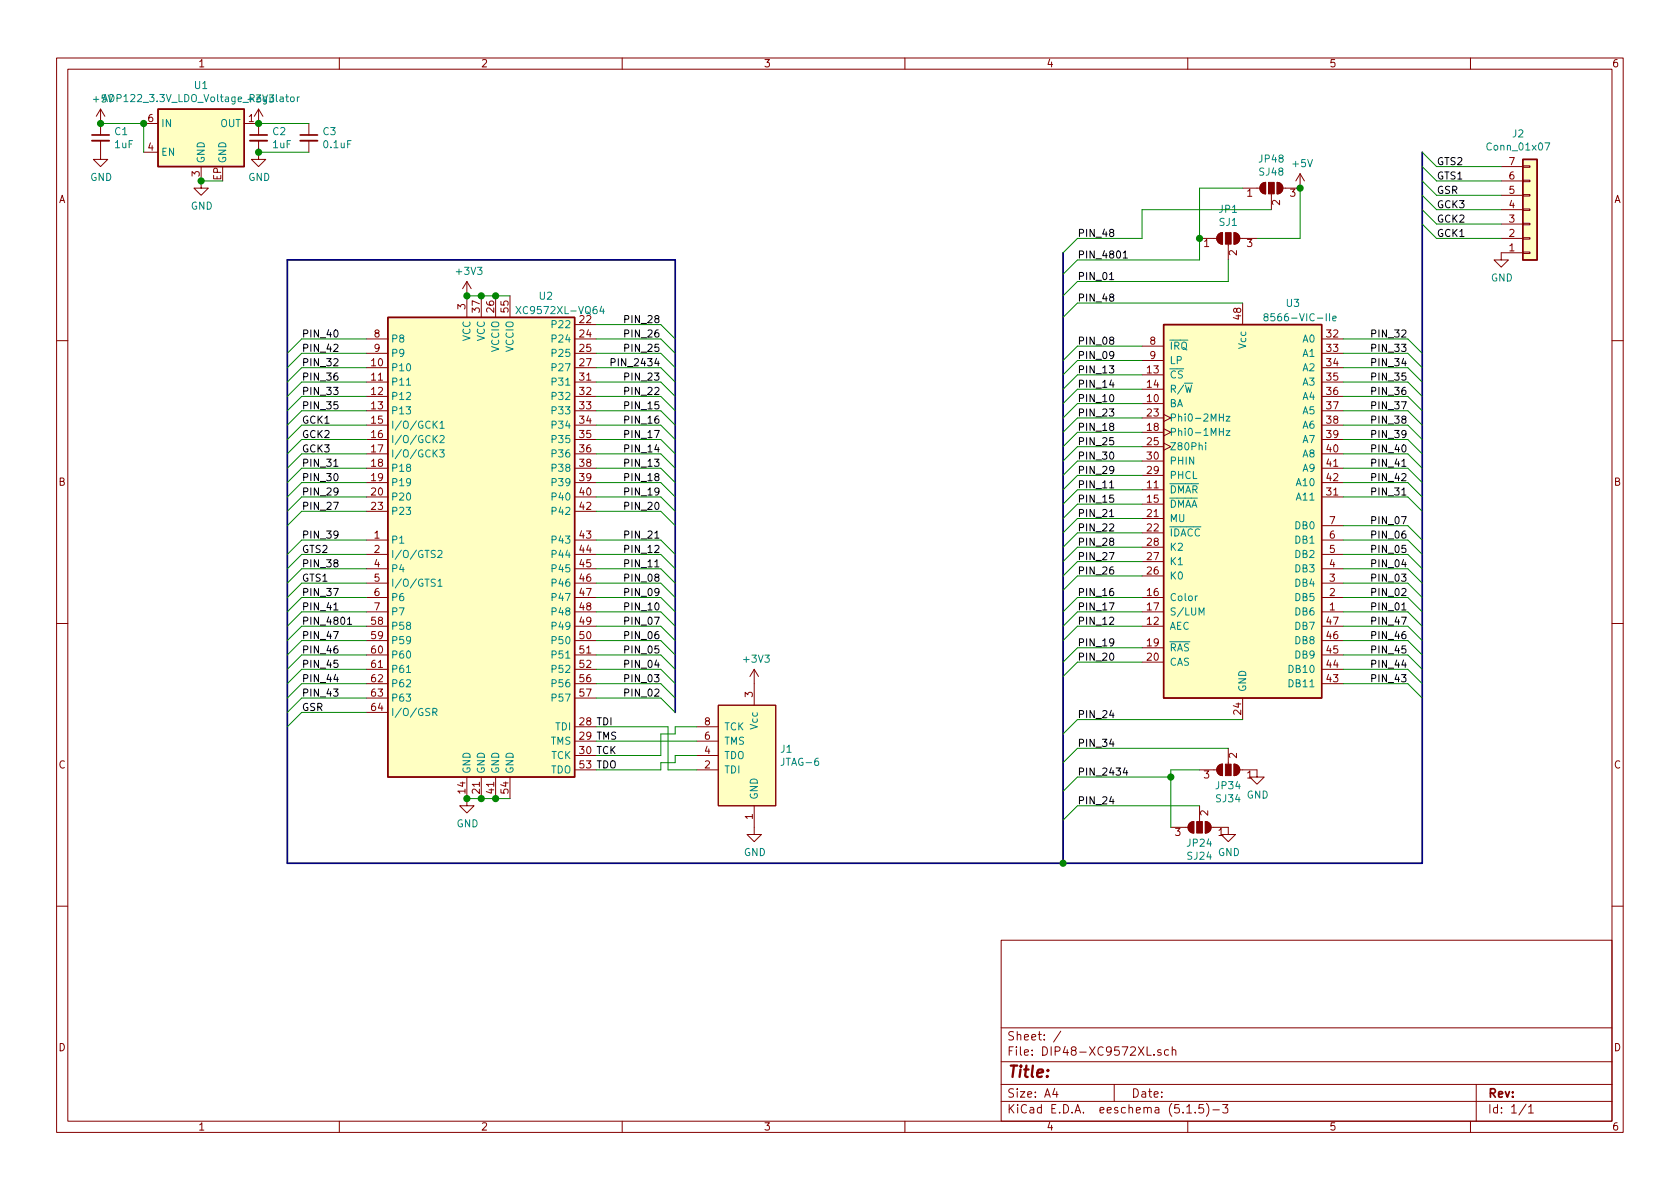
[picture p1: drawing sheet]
<svg xmlns="http://www.w3.org/2000/svg" width="297mm" height="210mm" viewBox="0 0 297 210" stroke-linecap="round" stroke-linejoin="round" font-family="sans-serif">
<g fill="none" stroke="#840000" stroke-width=".18">
<path d="M10 10.3h277v189.9h-277zM12 12.2h273v186.1h-273zM17.8 19.3v4.6M17.8 19.3l-.8 1.3M17.8 19.3l.7 1.3M45.7 19.3v4.6M45.7 19.3l-.7 1.3M45.7 19.3l.8 1.3M60 10.3v1.9M110 10.3v1.9M160 10.3v1.9M210 10.3v1.9"/>
<path d="M260 10.3v1.9M17.8 24.9v3.3h1.2l-1.2 1.3-1.3-1.3h1.3M25.4 21.8h2.5M25.4 26.9h2.5M35.6 29.5v3.8h1.2l-1.2 1.2-1.3-1.2h1.3M43.2 21.8h2.5M45.7 24.9v3.3h1.3l-1.3 1.3-1.3-1.3h1.3M54.6 21.8v2.1M54.6 24.9v2M219.7 33.3h3.1M223 32.6l.4-.3h.4v2a1.03 1.03 0 0 1-.9-.6 1.03 1.03 0 0 1 .1-1.1zM224.8 34.3v2.8"/>
<path d="M225.8 32.3a1.02 1.02 0 0 1 1 1 1.02 1.02 0 0 1-1 1zM229.9 30.7l-.8 1.3M229.9 30.7v2.6h-3.1M229.9 30.7l.7 1.3M265.4 39.6h3.8M265.4 37.1h3.8M265.4 34.5h3.8M265.4 32h3.8M265.4 29.5h3.8M269.2 31.9h1.3v.2h-1.3zM269.2 29.3h1.3v.3h-1.3zM269.2 34.4h1.3v.3h-1.3z"/>
<path d="M269.2 39.5h1.3v.2h-1.3zM269.2 37h1.3v.2h-1.3zM64.8 59.9h3.8M82.5 49.8l-.7 1.2M82.5 49.8v6.3M82.5 49.8l.8 1.2M85.1 52.3v3.8M87.6 52.3v3.8M90.2 52.3v3.8M101.6 59.9h3.8M101.6 57.4h3.8M212.1 42.2h3"/>
<path d="M215.4 41.5l.4-.3 .4-.1v2.1a1.03 1.03 0 0 1-1-.6 1.03 1.03 0 0 1 .2-1.1zM217.2 43.2v2.8M218.2 41.1a1.02 1.02 0 0 1 1 1.1 1.02 1.02 0 0 1-1 1zM219.2 42.2h3M219.7 53.6v3.8M233.7 59.9h3.8M265.4 42.2h3.8M269.2 42h1.3v.3h-1.3zM269.2 44.6h1.3v.2h-1.3zM269.2 44.7h-3.8v1.3h1.3l-1.3 1.2-1.2-1.2h1.2M10 60.2h2M64.8 62.5h3.8"/>
<path d="M64.8 65h3.8M64.8 67.6h3.8M64.8 70.1h3.8M64.8 72.6h3.8M64.8 75.2h3.8M64.8 77.7h3.8M101.6 62.5h3.8M101.6 65h3.8M101.6 67.6h3.8M101.6 70.1h3.8M101.6 72.6h3.8M101.6 75.2h3.8"/>
<path d="M101.6 77.7h3.8M201.9 71.4h3.8M201.9 66.3h3.8M201.9 68.8h3.8M201.9 76.4h3.8M201.9 73.9h3.8M201.9 79h3.8M201.9 61.2h3.8M201.9 63.7h3.8M205.7 75.8l1.3 .6-1.3 .7M205.7 73.3l1.3 .6-1.3 .6M205.7 78.4l1.3 .6-1.3 .6"/>
<path d="M233.7 62.5h3.8M233.7 65h3.8M233.7 67.6h3.8M233.7 70.1h3.8M233.7 72.6h3.8M233.7 75.2h3.8M233.7 77.7h3.8M285 60.2h2M64.8 87.9h3.8M64.8 80.3h3.8M64.8 82.8h3.8M64.8 85.3h3.8"/>
<path d="M64.8 98h3.8M64.8 95.5h3.8M64.8 90.4h3.8M101.6 87.9h3.8M101.6 80.3h3.8M101.6 82.8h3.8M101.6 85.3h3.8M101.6 98h3.8M101.6 95.5h3.8M101.6 90.4h3.8M201.9 86.6h3.8M201.9 89.1h3.8"/>
<path d="M201.9 91.7h3.8M201.9 94.2h3.8M201.9 99.3h3.8M201.9 96.8h3.8M201.9 84.1h3.8M201.9 81.5h3.8M233.7 87.9h3.8M233.7 80.3h3.8M233.7 82.8h3.8M233.7 85.3h3.8M233.7 98h3.8M233.7 95.5h3.8"/>
<path d="M233.7 93h3.8M10 110.3h2M64.8 108.2h3.8M64.8 110.7h3.8M64.8 105.7h3.8M64.8 103.1h3.8M64.8 100.6h3.8M64.8 118.4h3.8M64.8 115.8h3.8M64.8 113.3h3.8M101.6 108.2h3.8M101.6 110.7h3.8"/>
<path d="M101.6 105.7h3.8M101.6 103.1h3.8M101.6 100.6h3.8M101.6 118.4h3.8M101.6 115.8h3.8M101.6 113.3h3.8M133.3 118.4v6.3M133.3 118.4l-.7 1.2M133.3 118.4l.8 1.2M201.9 108.2h3.8M201.9 110.7h3.8M201.9 105.7h3.8"/>
<path d="M201.9 114.5h3.8M201.9 117.1h3.8M201.9 101.8h3.8M233.7 108.2h3.8M233.7 110.7h3.8M233.7 105.7h3.8M233.7 103.1h3.8M233.7 100.6h3.8M233.7 118.4h3.8M233.7 115.8h3.8M233.7 113.3h3.8M285 110.3h2"/>
<path d="M64.8 120.9h3.8M64.8 123.4h3.8M64.8 126h3.8M82.5 137.4v5.1h1.3l-1.3 1.3-1.2-1.3h1.2M85.1 137.4v3.8M87.6 137.4v3.8M90.2 137.4v3.8M101.6 136.1h3.8M101.6 133.6h3.8M101.6 131.1h3.8M101.6 128.5h3.8M101.6 120.9h3.8"/>
<path d="M101.6 123.4h3.8M123.2 136.1h3.8M123.2 133.6h3.8M123.2 131.1h3.8M123.2 128.5h3.8M127 124.7h10.2v17.8h-10.2zM212.1 136.1h3M215.5 135.4l.7-.3v2.1a1.02 1.02 0 0 1-1-.7 1.02 1.02 0 0 1 .3-1.1zM217.2 132.3v2.8M218.2 135.1a1.02 1.02 0 0 1 1 1 1.02 1.02 0 0 1-1 1.1zM219.2 136.1h3v1.3h1.3l-1.3 1.3-1.2-1.3h1.2M219.7 123.4v3.8"/>
<path d="M233.7 120.9h3.8M133.3 142.5v5.1h1.3l-1.3 1.2-1.2-1.2h1.2M207 146.3h3.1M210.3 145.6l.4-.3h.4v2a1.03 1.03 0 0 1-.9-.6 1.03 1.03 0 0 1 .1-1.1zM212.1 142.5v2.8M213.1 145.3a1.02 1.02 0 0 1 1 1 1.02 1.02 0 0 1-1 1zM214.1 146.3h3.1v1.3h1.2l-1.2 1.2-1.3-1.2h1.3M10 160.2h2M177 166.3h108v32h-108zM285 160.2h2M60 198.3v1.9M110 198.3v1.9"/>
<path d="M160 198.3v1.9M177 194.8h108M177 191.8h108M177 187.8h108M177 181.8h108M186.5 192.5l-.4 1h1M186.8 193v1M187.6 182.3l-1.3 2M197 191.8v3M202.8 185.1v1.5h.8M204 186.5v.1M205.3 185.7a.37 .37 0 0 0-.6 .1v.2l.6 .2v.1l-.2 .3-.4-.1"/>
<path d="M206.6 185.7l-.4-.1-.3 .3 .1 .6 .2 .1 .4-.1M207.3 185.7a.37 .37 0 0 1 .6 .1v.8M207.3 185.1v1.5M209.8 195.8l.5-.5v1.5M209.8 196.8h.9M210 198.3v1.9M211.3 196.7v.1M212.8 195.3h-.8v.7l.2-.1 .5 .1 .1 .2v.5l-.3 .1-.5-.1M213.3 195.1a1.71 1.71 0 0 1 0 2.3M214.5 196.3h1.1M216.2 195.3h.9l-.5 .6 .4 .1v.7l-.2 .1-.6-.1M260 198.3v1.9"/>
<path d="M261 191.8v6.5M269.8 195.2l-1.2 2M270.3 195.8l.4-.5v1.5M270.3 196.8h.8"/>
</g>
<g fill="#840000" stroke="#840000" stroke-width=".18">
<path d="M218.2 135.1a1.02 1.02 0 0 1 1 1 1.02 1.02 0 0 1-1 1.1z"/>
<path d="M215.5 135.4l.7-.3v2.1a1.02 1.02 0 0 1-1-.7 1.02 1.02 0 0 1 .3-1.1z"/>
<path d="M216.7 135.1h1v2.1h-1z"/>
<path d="M213.1 145.3a1.02 1.02 0 0 1 1 1 1.02 1.02 0 0 1-1 1z"/>
<path d="M210.3 145.6l.4-.3h.4v2a1.03 1.03 0 0 1-.9-.6 1.03 1.03 0 0 1 .1-1.1z"/>
<path d="M211.6 145.3h1v2h-1z"/>
<path d="M223 32.6l.4-.3h.4v2a1.03 1.03 0 0 1-.9-.6 1.03 1.03 0 0 1 .1-1.1z"/>
<path d="M225.8 32.3a1.02 1.02 0 0 1 1 1 1.02 1.02 0 0 1-1 1z"/>
<path d="M224.3 32.3h1v2h-1z"/>
<path d="M215.4 41.5l.4-.3 .4-.1v2.1a1.03 1.03 0 0 1-1-.6 1.03 1.03 0 0 1 .2-1.1z"/>
<path d="M218.2 41.1a1.02 1.02 0 0 1 1 1.1 1.02 1.02 0 0 1-1 1z"/>
<path d="M216.7 41.1h1v2.1h-1z"/>
</g>
<g fill="#ffffc2" stroke="#ffffc2" stroke-width=".18">
<path d="M27.9 19.3h15.3v10.2h-15.3z"/>
<path d="M127 124.7h10.2v17.8h-10.2z"/>
<path d="M205.7 57.4h28v66h-28z"/>
<path d="M269.2 28.2h2.6v17.8h-2.6z"/>
<path d="M68.6 56.1h33v81.3h-33z"/>
</g>
<path d="M27.9 19.3h15.3v10.2h-15.3zM269.2 28.2h2.6v17.8h-2.6zM68.6 56.1h33v81.3h-33zM205.7 57.4h28v66h-28z" fill="none" stroke="#840000" stroke-width=".25"/>
<g fill="none" stroke="#008484" stroke-width=".18">
<path d="M51.4 17.3l.2-.2 .3 .1 .1 .2-.1 .5-.3 .1-.2-.1zM52.6 17.1v.9M52.9 17.1l-.2 .1-.1 .2M273.2 25.3h.8l-.5 1.2M91.2 54.2l.9 1.3M92.1 54.2l-.9 1.3M106.4 54.1l-.3 .9h.8M106.7 54.6v.9M223.7 56l-.2-.2v-.2l.2-.1 .5 .1v.3l-.6 .2-.1 .2v.2l.2 .2h.4l.1-.2v-.4l-.2-.1M235.6 56.3l.6-.1v-.2l-.4-.1-.2 .2 .1 .6h.5M71.9 68.1h.7M76.8 75l.5 .7"/>
<path d="M76.8 77.6l.5 .7M77.3 74.5l-.7 .7M77.3 77l-.7 .7M77.3 79.5l-.7 .8M77.7 79.5h.8l-.4 .5 .4 .2v.4l-.2 .2-.6-.1M77.8 74.8l.4-.3v1.2M77.8 77.1l.5-.1 .2 .4-.8 .9h.8M77.8 75.7h.7M209.4 67.8h1.5M213.2 78.3v.1M213.2 78.7v.8M215.6 76.3h.7"/>
<path d="M215.6 73.8h.7M216.3 73.2v1.3M216.3 75.7v1.3M216.8 76.2h.7l-.7 .8h.7M216.8 73.6h.7l-.7 .9h.7M76.8 80.1l.5 .7M77.4 97.5l.5-.2 .3 .4-.1 .2-.7 .7h.8M71.9 118.9h.7M77 102.5l-.5-.1-.2 .1v.4l.5 .2 .2 .3-.3 .3-.5-.1M77.4 102.8l.4-.4v1.3M77.4 103.7h.8M211.7 105.4l-.3 .2"/>
<path d="M212 108.8v-1.3l.4 .9 .5-.9v1.3M76.5 125.9h.6l.2-.2-.1-.3-.2-.1h-.5v1.2M76.8 125.9l.5 .6"/>
</g>
<path d="M16.3 24.9h3M44.2 24.9h3M53.1 24.9h3" fill="none" stroke="#840000" stroke-width=".33"/>
<path d="M16.3 23.9h3M44.2 23.9h3M53.1 23.9h3" fill="none" stroke="#840000" stroke-width=".3"/>
<path d="M251.5 26.9v125.7h-200.7v-106.6h68.6v80M188 44.7v107.9" fill="none" stroke="#000084" stroke-width=".3"/>
<g fill="none" stroke="#008400" stroke-width=".18">
<path d="M17.8 21.8h7.6v5.1M35.6 32h3.8M45.7 21.8h8.9M45.7 26.9h8.9M219.7 33.3h-7.6v12.7h-21.6l-2.5 2.5M224.8 37.1h-22.9v5.1h-11.4l-2.5 2.5M229.9 33.3v8.9h-7.7M251.5 29.5l2.5 2.5h11.4M251.5 26.9l2.5 2.6h11.4M251.5 34.5l2.5 2.6h11.4M251.5 39.6l2.5 2.6h11.4M251.5 37.1l2.5 2.5h11.4"/>
<path d="M251.5 32l2.5 2.5h11.4M64.8 59.9h-11.5l-2.5 2.6M82.5 52.3h7.7M105.4 57.4h11.4l2.6 2.5M105.4 59.9h11.4l2.6 2.6M217.2 46v3.8h-26.7l-2.5 2.5M219.7 53.6h-29.2l-2.5 2.5M237.5 59.9h11.4l2.6 2.6M64.8 72.6h-11.5l-2.5 2.6M64.8 62.5h-11.5l-2.5 2.5M64.8 70.1h-11.5l-2.5 2.5M64.8 75.2h-11.5l-2.5 2.5"/>
<path d="M64.8 77.7h-11.5l-2.5 2.6M64.8 65h-11.5l-2.5 2.6M64.8 67.6h-11.5l-2.5 2.5M105.4 72.6h11.4l2.6 2.6M105.4 62.5h11.4l2.6 2.5M105.4 70.1h11.4l2.6 2.5M105.4 75.2h11.4l2.6 2.5M105.4 77.7h11.4l2.6 2.6M105.4 65h11.4l2.6 2.6M105.4 67.6h11.4l2.6 2.5M201.9 76.4h-11.4l-2.5 2.6M201.9 61.2h-11.4l-2.5 2.5"/>
<path d="M201.9 63.7h-11.4l-2.5 2.6M201.9 66.3h-11.4l-2.5 2.5M201.9 68.8h-11.4l-2.5 2.6M201.9 71.4h-11.4l-2.5 2.5M201.9 73.9h-11.4l-2.5 2.5M201.9 79h-11.4l-2.5 2.5M237.5 72.6h11.4l2.6 2.6M237.5 62.5h11.4l2.6 2.5M237.5 70.1h11.4l2.6 2.5M237.5 75.2h11.4l2.6 2.5M237.5 77.7h11.4l2.6 2.6M237.5 65h11.4l2.6 2.6"/>
<path d="M237.5 67.6h11.4l2.6 2.5M64.8 82.8h-11.5l-2.5 2.5M64.8 80.3h-11.5l-2.5 2.5M64.8 85.3h-11.5l-2.5 2.6M64.8 87.9h-11.5l-2.5 2.5M64.8 95.5h-11.5l-2.5 2.5M64.8 90.4h-11.5l-2.5 2.6M64.8 98h-11.5l-2.5 2.6M105.4 82.8h11.4l2.6 2.5M105.4 80.3h11.4l2.6 2.5M105.4 85.3h11.4l2.6 2.6M105.4 87.9h11.4l2.6 2.5"/>
<path d="M105.4 95.5h11.4l2.6 2.5M105.4 90.4h11.4l2.6 2.6M105.4 98h11.4l2.6 2.6M201.9 81.5h-11.4l-2.5 2.6M201.9 84.1h-11.4l-2.5 2.5M201.9 99.3h-11.4l-2.5 2.5M201.9 86.6h-11.4l-2.5 2.5M201.9 89.1h-11.4l-2.5 2.6M201.9 96.8h-11.4l-2.5 2.5M201.9 91.7h-11.4l-2.5 2.5M201.9 94.2h-11.4l-2.5 2.6M237.5 82.8h11.4l2.6 2.5"/>
<path d="M237.5 80.3h11.4l2.6 2.5M237.5 85.3h11.4l2.6 2.6M237.5 87.9h11.4l2.6 2.5M237.5 95.5h11.4l2.6 2.5M237.5 98h11.4l2.6 2.6M237.5 93h11.4l2.6 2.5M64.8 103.1h-11.5l-2.5 2.6M64.8 105.7h-11.5l-2.5 2.5M64.8 108.2h-11.5l-2.5 2.5M64.8 100.6h-11.5l-2.5 2.5M64.8 118.4h-11.5l-2.5 2.5M64.8 115.8h-11.5l-2.5 2.6"/>
<path d="M64.8 113.3h-11.5l-2.5 2.5M64.8 110.7h-11.5l-2.5 2.6M105.4 103.1h11.4l2.6 2.6M105.4 105.7h11.4l2.6 2.5M105.4 108.2h11.4l2.6 2.5M105.4 100.6h11.4l2.6 2.5M105.4 118.4h11.4l2.6 2.5M105.4 115.8h11.4l2.6 2.6M105.4 113.3h11.4l2.6 2.5M105.4 110.7h11.4l2.6 2.6M201.9 105.7h-11.4l-2.5 2.5M201.9 108.2h-11.4l-2.5 2.5"/>
<path d="M201.9 110.7h-11.4l-2.5 2.6M201.9 117.1h-11.4l-2.5 2.5M201.9 114.5h-11.4l-2.5 2.6M201.9 101.8h-11.4l-2.5 2.6M237.5 103.1h11.4l2.6 2.6M237.5 105.7h11.4l2.6 2.5M237.5 108.2h11.4l2.6 2.5M237.5 100.6h11.4l2.6 2.5M237.5 118.4h11.4l2.6 2.5M237.5 115.8h11.4l2.6 2.6M237.5 113.3h11.4l2.6 2.5M237.5 110.7h11.4l2.6 2.6"/>
<path d="M64.8 120.9h-11.5l-2.5 2.5M64.8 126h-11.5l-2.5 2.5M64.8 123.4h-11.5l-2.5 2.6M105.4 120.9h11.4l2.6 2.5M105.4 128.5h12.7v7.6h5.1M105.4 123.4h11.4l2.6 2.6M105.4 131.1h17.8M123.2 133.6h-3.8v1.3h-2.6v1.2h-11.4M123.2 128.5h-3.8v1.3h-2.6v3.8h-11.4M207 137.4h-16.5l-2.5 2.5M212.1 136.1h-5.1v10.2M217.2 132.3h-26.7l-2.5 2.6"/>
<path d="M219.7 127.2h-29.2l-2.5 2.6M237.5 120.9h11.4l2.6 2.5M82.5 141.2h7.7M212.1 142.5h-21.6l-2.5 2.5"/>
</g>
<g fill="none" stroke="#000" stroke-width=".18">
<path d="M110.5 56.5l.6-.1v-.5l-.2-.1h-.4v1.3M110.5 59l.6-.1v-.4l-.2-.2h-.4v1.3M196.2 49.4h.7M198.6 44.7l.4-.3v1.2M198.6 45.6h.7M242.5 59l.7-.1v-.4l-.2-.2h-.5v1.3M108.1 64.1l.6-.1v-.5l-.2-.1h-.4v1.3M110.5 66.6h.6v-.5l-.2-.1h-.4v1.2M110.5 79.3h.6v-.5l-.2-.1h-.4v1.2M110.5 71.7l.6-.1v-.4l-.2-.2h-.4v1.3M110.5 69.2l.6-.1v-.5l-.2-.1h-.4v1.3M110.5 61.5h.6v-.5l-.2-.1h-.4v1.2"/>
<path d="M110.5 74.2h.6v-.5l-.2-.1h-.4v1.2M110.5 76.8l.6-.1v-.5l-.2-.1h-.4v1.3M196.5 67.2l-.3 .9h.8M242.5 69.2l.7-.1v-.5l-.2-.1h-.5v1.3M242.5 71.7l.7-.1v-.4l-.2-.2h-.5v1.3M242.5 66.6h.7v-.5l-.2-.1h-.5v1.2M242.5 74.2h.7v-.5l-.2-.1h-.5v1.2M242.5 76.8l.7-.1v-.5l-.2-.1h-.5v1.3M242.5 79.3h.7v-.5l-.2-.1h-.5v1.2M242.5 61.5h.7v-.5l-.2-.1h-.5v1.2M242.5 64.1l.7-.1v-.5l-.2-.1h-.5v1.3M59 88.8h.8l-.5 1.3"/>
<path d="M59 82.5h.8M110.5 99.6h.6v-.5l-.2-.1h-.4v1.2M110.5 97.1l.6-.1v-.4l-.2-.2h-.4v1.3M110.5 86.9h.6v-.5l-.2-.1h-.4v1.2M110.5 89.5l.6-.1v-.5l-.2-.1h-.4v1.3M110.5 81.9l.6-.1v-.5l-.2-.1h-.4v1.3M110.5 94.6l.6-.1v-.5l-.2-.1h-.4v1.3M110.5 84.4l.6-.1v-.4l-.2-.2h-.4v1.3M196.1 97.7h.9l-.6 1.3M196.2 91.4h.7M196.2 86.3h.7M242.5 97.1l.7-.1v-.4l-.2-.2h-.5v1.3"/>
<path d="M242.5 99.6h.7v-.5l-.2-.1h-.5v1.2M242.5 81.9l.7-.1v-.5l-.2-.1h-.5v1.3M242.5 84.4l.7-.1v-.4l-.2-.2h-.5v1.3M242.5 86.9h.7v-.5l-.2-.1h-.5v1.2M242.5 92h.7v-.5l-.2-.1h-.5v1.2M242.5 94.6l.7-.1v-.5l-.2-.1h-.5v1.3M59 104.1h.8l-.5 1.2M59 111.7h.8l-.5 1.2M59 107.9h.8M59.3 119.2l-.3 .9h.8M61.4 109.5l.4-.4v1.3M61.4 110.4h.8"/>
<path d="M110.5 109.8l.6-.1v-.4l-.2-.2h-.4v1.3M110.5 107.3l.6-.1v-.5l-.2-.1h-.4v1.3M110.5 112.3h.6v-.5l-.2-.1h-.4v1.2M110.5 104.7h.6v-.5l-.2-.1h-.4v1.2M110.5 102.2l.6-.1v-.5l-.2-.1h-.4v1.3M110.5 120l.6-.1v-.5l-.2-.1h-.4v1.3M110.5 117.4h.6v-.5l-.2-.1h-.4v1.2M110.5 114.9l.6-.1v-.5l-.2-.1h-.4v1.3M196.1 106.6h.9l-.6 1.3M242.5 104.7h.7v-.5l-.2-.1h-.5v1.2M242.5 102.2l.7-.1v-.5l-.2-.1h-.5v1.3M242.5 120l.7-.1v-.5l-.2-.1h-.5v1.3"/>
<path d="M242.5 107.3l.7-.1v-.5l-.2-.1h-.5v1.3M242.5 117.4h.7v-.5l-.2-.1h-.5v1.2M242.5 114.9l.7-.1v-.5l-.2-.1h-.5v1.3M242.5 112.3h.7v-.5l-.2-.1h-.5v1.2M242.5 109.8l.7-.1v-.4l-.2-.2h-.5v1.3M110.5 122.5l.6-.1v-.4l-.2-.2h-.4v1.3M196.5 125.6l-.3 .9h.8M196.5 130.7l-.3 .9h.8M198.9 135.8l-.3 .8h.8M199.2 136.2v.9M196.5 140.8l-.3 .9h.8"/>
</g>
<g fill="#008400" stroke="#008400" stroke-width=".25">
<circle cx="229.9" cy="33.3" r=".51"/>
<circle cx="85.1" cy="141.2" r=".51"/>
<circle cx="25.4" cy="21.8" r=".51"/>
<circle cx="17.8" cy="21.8" r=".51"/>
<circle cx="82.6" cy="141.2" r=".51"/>
<circle cx="87.6" cy="52.3" r=".51"/>
<circle cx="212.1" cy="42.2" r=".51"/>
<circle cx="35.6" cy="32" r=".51"/>
<circle cx="45.7" cy="21.8" r=".51"/>
<circle cx="207" cy="137.4" r=".51"/>
<circle cx="82.6" cy="52.3" r=".51"/>
<circle cx="188" cy="152.6" r=".51"/>
<circle cx="85.1" cy="52.3" r=".51"/>
<circle cx="45.7" cy="26.9" r=".51"/>
<circle cx="87.6" cy="141.2" r=".51"/>
</g>
<text font-size="2.8" fill="#840000" x="178" y="190.5">Title:</text>
<g font-size="2.1" fill="#840000">
<text x="178" y="184">Sheet: /</text>
<text x="178" y="186.7">File: DIP48-XC9572XL.sch</text>
<text x="178" y="196.9">KiCad E.D.A. eeschema (5.1.5)-3</text>
<text x="178" y="194.1">Size: A4</text>
<text x="200" y="194.1">Date:</text>
<text x="263" y="194.1">Rev:</text>
<text x="263" y="196.9">Id: 1/1</text>
</g>
<g font-size="1.8" fill="#840000">
<text x="35" y="11.9">1</text>
<text x="85" y="11.9">2</text>
<text x="135" y="11.9">3</text>
<text x="185" y="11.9">4</text>
<text x="235" y="11.9">5</text>
<text x="285" y="11.9">6</text>
<text x="26.2" y="21.6">6</text>
<text x="44" y="21.6">1</text>
<text x="26.2" y="26.7">4</text>
<text x="266.9" y="29.2">7</text>
<text x="10.4" y="35.9">A</text>
<text x="35.3" y="31.2" transform="rotate(-90 35.3 31.2)">3</text>
<text x="39.1" y="31.9" transform="rotate(-90 39.1 31.9)">EP</text>
<text x="220.5" y="34.8">1</text>
<text x="228.1" y="34.8">3</text>
<text x="266.9" y="34.3">5</text>
<text x="266.9" y="31.7">6</text>
<text x="285.4" y="35.9">A</text>
<text x="226.3" y="36.3" transform="rotate(-90 226.3 36.3)">2</text>
<text x="266.9" y="41.9">2</text>
<text x="266.9" y="39.4">3</text>
<text x="266.9" y="36.8">4</text>
<text x="212.9" y="43.7">1</text>
<text x="218.7" y="45.2" transform="rotate(-90 218.7 45.2)">2</text>
<text x="220.5" y="43.7">3</text>
<text x="266.9" y="44.4">1</text>
<text x="66.2" y="59.7">8</text>
<text x="82.3" y="54.7" transform="rotate(-90 82.3 54.7)">3</text>
<text x="84.8" y="55.2" transform="rotate(-90 84.8 55.2)">37</text>
<text x="87.4" y="55.2" transform="rotate(-90 87.4 55.2)">26</text>
<text x="89.9" y="55.2" transform="rotate(-90 89.9 55.2)">55</text>
<text x="102.5" y="57.1">22</text>
<text x="102.5" y="59.7">24</text>
<text x="219.5" y="56.5" transform="rotate(-90 219.5 56.5)">48</text>
<text x="234.6" y="59.7">32</text>
<text x="65.7" y="64.8">10</text>
<text x="66.2" y="62.2">9</text>
<text x="102.5" y="62.2">25</text>
<text x="102.5" y="64.8">27</text>
<text x="203.4" y="61">8</text>
<text x="203.4" y="63.5">9</text>
<text x="234.6" y="62.2">33</text>
<text x="234.6" y="64.8">34</text>
<text x="65.7" y="67.3">11</text>
<text x="65.7" y="69.8">12</text>
<text x="102.5" y="67.3">31</text>
<text x="102.5" y="69.8">32</text>
<text x="202.9" y="71.1">10</text>
<text x="202.9" y="66">13</text>
<text x="202.9" y="68.6">14</text>
<text x="234.6" y="67.3">35</text>
<text x="234.6" y="69.8">36</text>
<text x="65.7" y="72.4">13</text>
<text x="65.7" y="74.9">15</text>
<text x="65.7" y="77.5">16</text>
<text x="102.5" y="72.4">33</text>
<text x="102.5" y="74.9">34</text>
<text x="102.5" y="77.5">35</text>
<text x="202.9" y="76.2">18</text>
<text x="202.9" y="73.7">23</text>
<text x="234.6" y="72.4">37</text>
<text x="234.6" y="74.9">38</text>
<text x="234.6" y="77.5">39</text>
<text x="65.7" y="80">17</text>
<text x="65.7" y="82.5">18</text>
<text x="102.5" y="80">36</text>
<text x="102.5" y="82.5">38</text>
<text x="202.9" y="78.7">25</text>
<text x="202.9" y="83.8">29</text>
<text x="202.9" y="81.3">30</text>
<text x="234.6" y="80">40</text>
<text x="234.6" y="82.5">41</text>
<text x="10.4" y="85.9">B</text>
<text x="65.7" y="87.6">20</text>
<text x="65.7" y="85.1">19</text>
<text x="102.5" y="87.6">40</text>
<text x="102.5" y="85.1">39</text>
<text x="202.9" y="86.4">11</text>
<text x="202.9" y="88.9">15</text>
<text x="234.6" y="87.6">31</text>
<text x="234.6" y="85.1">42</text>
<text x="285.4" y="85.9">B</text>
<text x="65.7" y="90.2">23</text>
<text x="66.2" y="95.2">1</text>
<text x="102.5" y="90.2">42</text>
<text x="102.5" y="95.2">43</text>
<text x="202.9" y="91.4">21</text>
<text x="202.9" y="94">22</text>
<text x="235.1" y="95.2">6</text>
<text x="235.1" y="92.7">7</text>
<text x="66.2" y="97.8">2</text>
<text x="66.2" y="100.3">4</text>
<text x="102.5" y="97.8">44</text>
<text x="102.5" y="100.3">45</text>
<text x="202.9" y="101.6">26</text>
<text x="202.9" y="99.1">27</text>
<text x="202.9" y="96.5">28</text>
<text x="235.1" y="100.3">4</text>
<text x="235.1" y="97.8">5</text>
<text x="66.2" y="102.9">5</text>
<text x="66.2" y="105.4">6</text>
<text x="66.2" y="107.9">7</text>
<text x="102.5" y="102.9">46</text>
<text x="102.5" y="105.4">47</text>
<text x="102.5" y="107.9">48</text>
<text x="202.9" y="105.4">16</text>
<text x="202.9" y="107.9">17</text>
<text x="235.1" y="107.9">1</text>
<text x="235.1" y="105.4">2</text>
<text x="235.1" y="102.9">3</text>
<text x="65.7" y="110.5">58</text>
<text x="65.7" y="113">59</text>
<text x="102.5" y="113">50</text>
<text x="102.5" y="110.5">49</text>
<text x="202.9" y="110.5">12</text>
<text x="234.6" y="113">46</text>
<text x="234.6" y="110.5">47</text>
<text x="65.7" y="115.6">60</text>
<text x="65.7" y="118.1">61</text>
<text x="102.5" y="115.6">51</text>
<text x="102.5" y="118.1">52</text>
<text x="202.9" y="114.3">19</text>
<text x="202.9" y="116.8">20</text>
<text x="234.6" y="118.1">44</text>
<text x="234.6" y="115.6">45</text>
<text x="65.7" y="120.6">62</text>
<text x="65.7" y="123.2">63</text>
<text x="65.7" y="125.7">64</text>
<text x="102.5" y="120.6">56</text>
<text x="102.5" y="123.2">57</text>
<text x="133.1" y="123.3" transform="rotate(-90 133.1 123.3)">3</text>
<text x="234.6" y="120.6">43</text>
<text x="124.6" y="130.8">6</text>
<text x="124.6" y="128.3">8</text>
<text x="219.5" y="126.3" transform="rotate(-90 219.5 126.3)">24</text>
<text x="10.4" y="135.9">C</text>
<text x="124.6" y="135.9">2</text>
<text x="124.6" y="133.3">4</text>
<text x="212.9" y="137.7">3</text>
<text x="218.7" y="134.1" transform="rotate(-90 218.7 134.1)">2</text>
<text x="220.5" y="137.7">1</text>
<text x="285.4" y="135.9">C</text>
<text x="82.3" y="140.3" transform="rotate(-90 82.3 140.3)">14</text>
<text x="84.8" y="140.3" transform="rotate(-90 84.8 140.3)">21</text>
<text x="87.4" y="140.3" transform="rotate(-90 87.4 140.3)">41</text>
<text x="89.9" y="140.3" transform="rotate(-90 89.9 140.3)">54</text>
<text x="133.1" y="144.9" transform="rotate(-90 133.1 144.9)">1</text>
<text x="207.8" y="147.8">3</text>
<text x="213.6" y="144.2" transform="rotate(-90 213.6 144.2)">2</text>
<text x="215.4" y="147.8">1</text>
<text x="10.4" y="185.9">D</text>
<text x="285.4" y="185.9">D</text>
<text x="35" y="199.9">1</text>
<text x="85" y="199.9">2</text>
<text x="135" y="199.9">3</text>
<text x="185" y="199.9">4</text>
<text x="235" y="199.9">5</text>
<text x="285" y="199.9">6</text>
</g>
<g font-size="1.8" fill="#008484">
<text x="34.4" y="15.7">U1</text>
<text x="16.6" y="18.1">+5VADP122_3.3V_LDO_Voltage_Regulator</text>
<text x="20.3" y="23.9">C1</text>
<text x="28.4" y="22.5">IN</text>
<text x="38.9" y="22.5">OUT</text>
<text x="44" y="18.1">+3V3</text>
<text x="48.3" y="23.9">C2</text>
<text x="57.1" y="23.9">C3</text>
<text x="20.3" y="26.2">1uF</text>
<text x="28.4" y="27.6">EN</text>
<text x="36.2" y="29" transform="rotate(-90 36.2 29)">GND</text>
<text x="40" y="29" transform="rotate(-90 40 29)">GND</text>
<text x="48.3" y="26.2">1uF</text>
<text x="57.3" y="26.2">0.1uF</text>
<text x="222.7" y="28.7">JP48</text>
<text x="228.7" y="29.6">+5V</text>
<text x="263.2" y="26.6">Conn_01x07</text>
<text x="267.5" y="24.3">J2</text>
<text x="16" y="32">GND</text>
<text x="43.9" y="32">GND</text>
<text x="222.7" y="31.1">SJ48</text>
<text x="33.7" y="37.1">GND</text>
<text x="215.6" y="37.6">JP1</text>
<text x="215.6" y="39.9">SJ1</text>
<text x="80.8" y="48.6">+3V3</text>
<text x="95.4" y="53">U2</text>
<text x="263.6" y="49.8">GND</text>
<text x="92.2" y="55.5">XC9572XL-VQ64</text>
<text x="97.9" y="58">P22</text>
<text x="224.9" y="56.8">8566-VIC-IIe</text>
<text x="227.5" y="54.3">U3</text>
<text x="69.1" y="60.6">P8</text>
<text x="69.1" y="63.1">P9</text>
<text x="69.1" y="65.7">P10</text>
<text x="83.2" y="60.4" transform="rotate(-90 83.2 60.4)">VCC</text>
<text x="85.7" y="60.4" transform="rotate(-90 85.7 60.4)">VCC</text>
<text x="88.3" y="62.2" transform="rotate(-90 88.3 62.2)">VCCIO</text>
<text x="90.8" y="62.2" transform="rotate(-90 90.8 62.2)">VCCIO</text>
<text x="97.9" y="60.6">P24</text>
<text x="97.9" y="63.1">P25</text>
<text x="97.9" y="65.7">P27</text>
<text x="206.8" y="61.8">IRQ</text>
<text x="206.8" y="64.4">LP</text>
<text x="220.3" y="61.6" transform="rotate(-90 220.3 61.6)">Vcc</text>
<text x="230.4" y="60.6">A0</text>
<text x="230.4" y="63.1">A1</text>
<text x="230.4" y="65.7">A2</text>
<text x="69.1" y="68.2">P11</text>
<text x="69.1" y="70.7">P12</text>
<text x="97.9" y="68.2">P31</text>
<text x="97.9" y="70.7">P32</text>
<text x="206.8" y="66.9">CS</text>
<text x="206.8" y="69.5">R/W</text>
<text x="230.4" y="68.2">A3</text>
<text x="230.4" y="70.7">A4</text>
<text x="69.1" y="73.3">P13</text>
<text x="69.1" y="75.8">I/O/GCK1</text>
<text x="97.9" y="73.3">P33</text>
<text x="97.9" y="75.8">P34</text>
<text x="206.8" y="72">BA</text>
<text x="206.8" y="77.1">Phi0-1MHz</text>
<text x="206.8" y="74.5">Phi0-2MHz</text>
<text x="230.4" y="73.3">A5</text>
<text x="230.4" y="75.8">A6</text>
<text x="69.1" y="78.4">I/O/GCK2</text>
<text x="69.1" y="80.9">I/O/GCK3</text>
<text x="69.1" y="83.4">P18</text>
<text x="97.9" y="78.4">P35</text>
<text x="97.9" y="80.9">P36</text>
<text x="97.9" y="83.4">P38</text>
<text x="206.8" y="79.6">Z80Phi</text>
<text x="206.8" y="82.2">PHIN</text>
<text x="230.4" y="78.4">A7</text>
<text x="230.4" y="80.9">A8</text>
<text x="230.4" y="83.4">A9</text>
<text x="69.1" y="88.5">P20</text>
<text x="69.1" y="86">P19</text>
<text x="97.9" y="88.5">P40</text>
<text x="97.9" y="86">P39</text>
<text x="206.8" y="87.2">DMAR</text>
<text x="206.8" y="89.8">DMAA</text>
<text x="206.8" y="84.7">PHCL</text>
<text x="229.4" y="88.5">A11</text>
<text x="229.4" y="86">A10</text>
<text x="69.1" y="91.1">P23</text>
<text x="97.9" y="91.1">P42</text>
<text x="206.8" y="92.3">MU</text>
<text x="206.8" y="94.9">IDACC</text>
<text x="229.1" y="93.6">DB0</text>
<text x="69.1" y="96.1">P1</text>
<text x="69.1" y="98.7">I/O/GTS2</text>
<text x="69.1" y="101.2">P4</text>
<text x="97.9" y="96.1">P43</text>
<text x="97.9" y="98.7">P44</text>
<text x="97.9" y="101.2">P45</text>
<text x="206.8" y="99.9">K1</text>
<text x="206.8" y="97.4">K2</text>
<text x="229.1" y="101.2">DB3</text>
<text x="229.1" y="98.7">DB2</text>
<text x="229.1" y="96.1">DB1</text>
<text x="69.1" y="103.8">I/O/GTS1</text>
<text x="69.1" y="106.3">P6</text>
<text x="97.9" y="103.8">P46</text>
<text x="97.9" y="106.3">P47</text>
<text x="206.8" y="106.3">Color</text>
<text x="206.8" y="102.5">K0</text>
<text x="229.1" y="106.3">DB5</text>
<text x="229.1" y="103.8">DB4</text>
<text x="69.1" y="108.8">P7</text>
<text x="69.1" y="111.4">P58</text>
<text x="69.1" y="113.9">P59</text>
<text x="97.9" y="113.9">P50</text>
<text x="97.9" y="108.8">P48</text>
<text x="97.9" y="111.4">P49</text>
<text x="206.8" y="111.4">AEC</text>
<text x="206.8" y="108.8">S/LUM</text>
<text x="229.1" y="108.8">DB6</text>
<text x="229.1" y="113.9">DB8</text>
<text x="229.1" y="111.4">DB7</text>
<text x="69.1" y="116.5">P60</text>
<text x="69.1" y="119">P61</text>
<text x="97.9" y="116.5">P51</text>
<text x="97.9" y="119">P52</text>
<text x="131.6" y="117.2">+3V3</text>
<text x="206.8" y="115.2">RAS</text>
<text x="206.8" y="117.7">CAS</text>
<text x="228.1" y="119">DB10</text>
<text x="229.1" y="116.5">DB9</text>
<text x="69.1" y="121.5">P62</text>
<text x="69.1" y="124.1">P63</text>
<text x="97.9" y="121.5">P56</text>
<text x="97.9" y="124.1">P57</text>
<text x="220.3" y="122.4" transform="rotate(-90 220.3 122.4)">GND</text>
<text x="228.1" y="121.5">DB11</text>
<text x="69.1" y="126.6">I/O/GSR</text>
<text x="97.4" y="131.7">TMS</text>
<text x="98.2" y="129.2">TDI</text>
<text x="128" y="131.7">TMS</text>
<text x="128" y="129.2">TCK</text>
<text x="134" y="128.9" transform="rotate(-90 134 128.9)">Vcc</text>
<text x="83.2" y="136.9" transform="rotate(-90 83.2 136.9)">GND</text>
<text x="85.7" y="136.9" transform="rotate(-90 85.7 136.9)">GND</text>
<text x="88.3" y="136.9" transform="rotate(-90 88.3 136.9)">GND</text>
<text x="90.8" y="136.9" transform="rotate(-90 90.8 136.9)">GND</text>
<text x="97.4" y="136.8">TDO</text>
<text x="97.5" y="134.2">TCK</text>
<text x="128" y="136.8">TDI</text>
<text x="128" y="134.2">TDO</text>
<text x="138.1" y="133.1">J1</text>
<text x="138.3" y="135.4">JTAG-6</text>
<text x="134" y="141.5" transform="rotate(-90 134 141.5)">GND</text>
<text x="215.1" y="139.6">JP34</text>
<text x="215.1" y="141.9">SJ34</text>
<text x="220.4" y="141.2">GND</text>
<text x="80.7" y="146.3">GND</text>
<text x="210" y="149.7">JP24</text>
<text x="131.5" y="151.4">GND</text>
<text x="210" y="152">SJ24</text>
<text x="215.3" y="151.4">GND</text>
</g>
<g font-size="1.8">
<text x="254" y="29.2">GTS2</text>
<text x="254" y="34.3">GSR</text>
<text x="254" y="31.7">GTS1</text>
<text x="190.5" y="41.9">PIN_48</text>
<text x="254" y="36.8">GCK3</text>
<text x="254" y="39.4">GCK2</text>
<text x="254" y="41.9">GCK1</text>
<text x="190.5" y="45.7">PIN_4801</text>
<text x="190.5" y="49.5">PIN_01</text>
<text x="190.5" y="53.3">PIN_48</text>
<text x="53.3" y="59.7">PIN_40</text>
<text x="110.9" y="57.1">PIN_28</text>
<text x="110.9" y="59.7">PIN_26</text>
<text x="243" y="59.7">PIN_32</text>
<text x="53.3" y="64.8">PIN_32</text>
<text x="53.3" y="62.2">PIN_42</text>
<text x="109" y="64.8">PIN_2434</text>
<text x="110.9" y="62.2">PIN_25</text>
<text x="190.5" y="61">PIN_08</text>
<text x="190.5" y="63.5">PIN_09</text>
<text x="243" y="62.2">PIN_33</text>
<text x="243" y="64.8">PIN_34</text>
<text x="53.3" y="69.8">PIN_33</text>
<text x="53.3" y="67.3">PIN_36</text>
<text x="110.9" y="67.3">PIN_23</text>
<text x="110.9" y="69.8">PIN_22</text>
<text x="190.5" y="71.1">PIN_10</text>
<text x="190.5" y="68.6">PIN_14</text>
<text x="190.5" y="66">PIN_13</text>
<text x="243" y="69.8">PIN_36</text>
<text x="243" y="67.3">PIN_35</text>
<text x="53.3" y="74.9">GCK1</text>
<text x="53.3" y="77.5">GCK2</text>
<text x="53.3" y="72.4">PIN_35</text>
<text x="110.9" y="72.4">PIN_15</text>
<text x="110.9" y="74.9">PIN_16</text>
<text x="110.9" y="77.5">PIN_17</text>
<text x="190.5" y="76.2">PIN_18</text>
<text x="190.5" y="73.7">PIN_23</text>
<text x="243" y="72.4">PIN_37</text>
<text x="243" y="74.9">PIN_38</text>
<text x="243" y="77.5">PIN_39</text>
<text x="53.3" y="82.5">PIN_31</text>
<text x="53.3" y="80">GCK3</text>
<text x="110.9" y="80">PIN_14</text>
<text x="110.9" y="82.5">PIN_13</text>
<text x="190.5" y="83.8">PIN_29</text>
<text x="190.5" y="81.3">PIN_30</text>
<text x="190.5" y="78.7">PIN_25</text>
<text x="243" y="80">PIN_40</text>
<text x="243" y="82.5">PIN_41</text>
<text x="53.3" y="87.6">PIN_29</text>
<text x="53.3" y="85.1">PIN_30</text>
<text x="110.9" y="87.6">PIN_19</text>
<text x="110.9" y="85.1">PIN_18</text>
<text x="190.5" y="88.9">PIN_15</text>
<text x="190.5" y="86.4">PIN_11</text>
<text x="243" y="85.1">PIN_42</text>
<text x="243" y="87.6">PIN_31</text>
<text x="53.3" y="90.2">PIN_27</text>
<text x="53.3" y="95.2">PIN_39</text>
<text x="110.9" y="90.2">PIN_20</text>
<text x="110.9" y="95.2">PIN_21</text>
<text x="190.5" y="91.4">PIN_21</text>
<text x="190.5" y="94">PIN_22</text>
<text x="243" y="92.7">PIN_07</text>
<text x="243" y="95.2">PIN_06</text>
<text x="53.3" y="97.8">GTS2</text>
<text x="53.3" y="100.3">PIN_38</text>
<text x="110.9" y="100.3">PIN_11</text>
<text x="110.9" y="97.8">PIN_12</text>
<text x="190.5" y="96.5">PIN_28</text>
<text x="190.5" y="99.1">PIN_27</text>
<text x="190.5" y="101.6">PIN_26</text>
<text x="243" y="97.8">PIN_05</text>
<text x="243" y="100.3">PIN_04</text>
<text x="53.3" y="102.9">GTS1</text>
<text x="53.3" y="105.4">PIN_37</text>
<text x="53.3" y="107.9">PIN_41</text>
<text x="110.9" y="107.9">PIN_10</text>
<text x="110.9" y="105.4">PIN_09</text>
<text x="110.9" y="102.9">PIN_08</text>
<text x="190.5" y="105.4">PIN_16</text>
<text x="190.5" y="107.9">PIN_17</text>
<text x="243" y="105.4">PIN_02</text>
<text x="243" y="102.9">PIN_03</text>
<text x="243" y="107.9">PIN_01</text>
<text x="53.3" y="113">PIN_47</text>
<text x="53.3" y="110.5">PIN_4801</text>
<text x="110.9" y="110.5">PIN_07</text>
<text x="110.9" y="113">PIN_06</text>
<text x="190.5" y="110.5">PIN_12</text>
<text x="243" y="113">PIN_46</text>
<text x="243" y="110.5">PIN_47</text>
<text x="53.3" y="118.1">PIN_45</text>
<text x="53.3" y="115.6">PIN_46</text>
<text x="110.9" y="118.1">PIN_04</text>
<text x="110.9" y="115.6">PIN_05</text>
<text x="190.5" y="116.8">PIN_20</text>
<text x="190.5" y="114.3">PIN_19</text>
<text x="243" y="118.1">PIN_44</text>
<text x="243" y="115.6">PIN_45</text>
<text x="53.3" y="125.7">GSR</text>
<text x="53.3" y="120.6">PIN_44</text>
<text x="53.3" y="123.2">PIN_43</text>
<text x="110.9" y="123.2">PIN_02</text>
<text x="110.9" y="120.6">PIN_03</text>
<text x="243" y="120.6">PIN_43</text>
<text x="102.5" y="128.3">28 TDI</text>
<text x="102.5" y="130.8">29 TMS</text>
<text x="190.5" y="127">PIN_24</text>
<text x="102.5" y="133.3">30 TCK</text>
<text x="102.5" y="135.9">53 TDO</text>
<text x="190.5" y="137.2">PIN_2434</text>
<text x="190.5" y="132.1">PIN_34</text>
<text x="190.5" y="142.2">PIN_24</text>
</g>
</svg>
